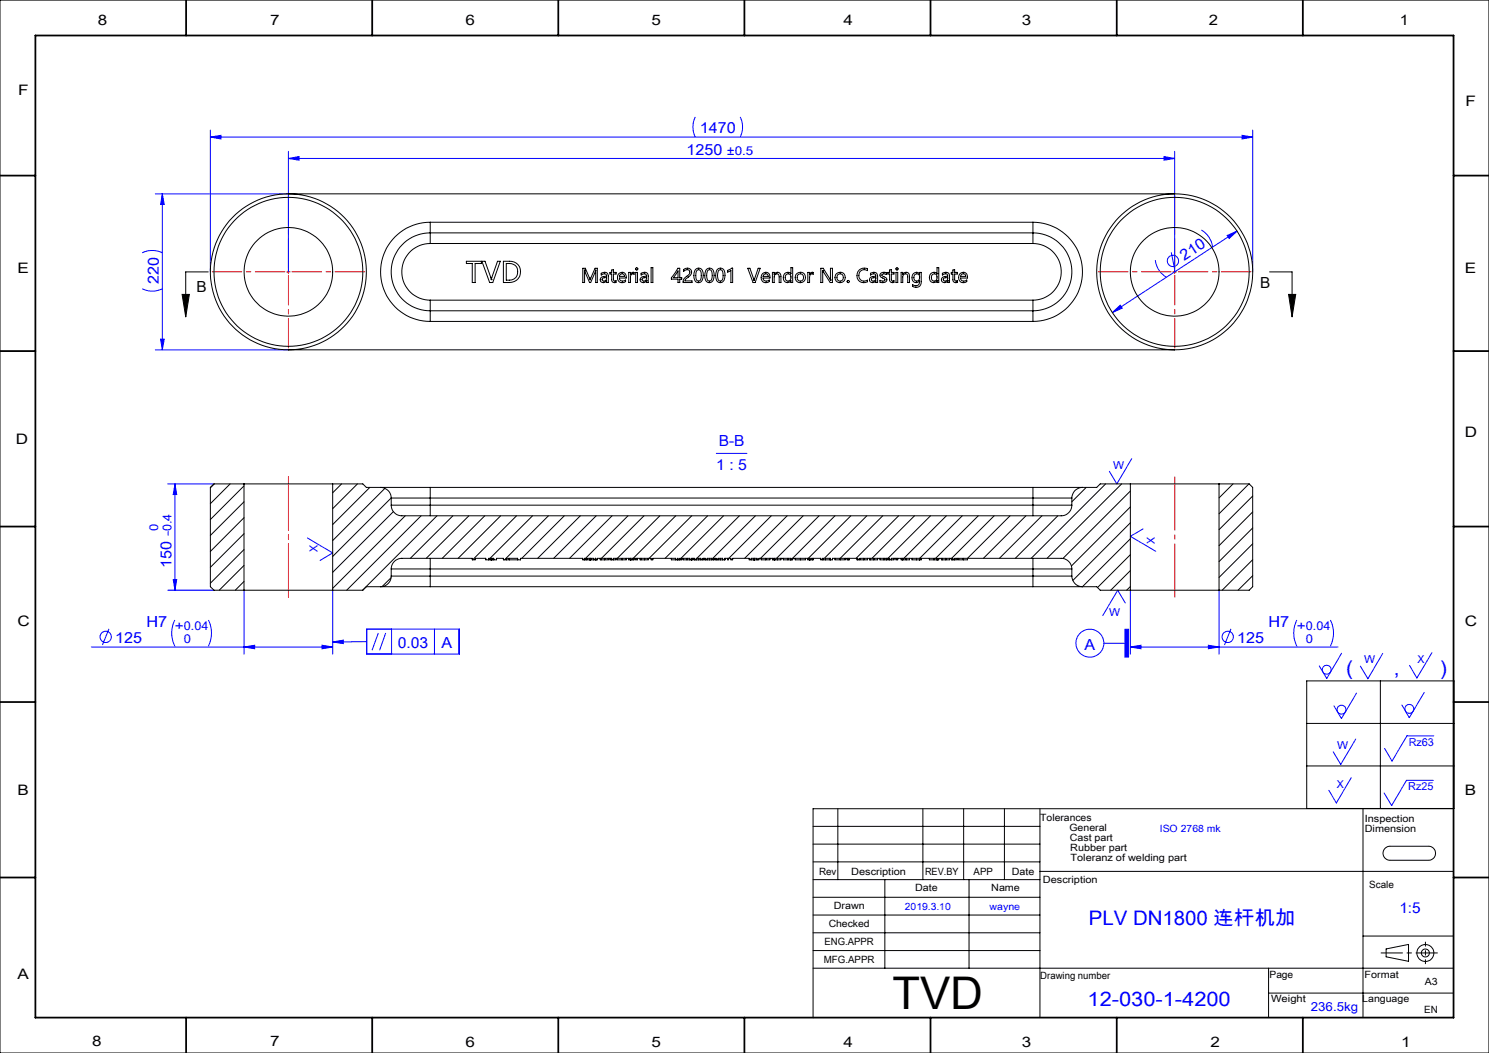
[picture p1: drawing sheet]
<svg xmlns="http://www.w3.org/2000/svg" width="420mm" height="297mm" viewBox="0 0 420 297" stroke-linecap="round" stroke-linejoin="round" font-family="sans-serif">
<g fill="none" stroke="#00f" stroke-width=".28">
<path d="M59.3 36.7v40M59.3 38.7h294M59.3 38.7l3-.5v1zM196.1 33a6.4 6.4 0 0 0 0 5.7M208.8 33a6.4 6.4 0 0 1 0 5.7M350.3 38.2l3 .5-3 .5zM353.3 36.7v40M43.8 54.7h37.6M45.8 54.7l.5 3h-1zM45.8 54.7v44M81.4 44.7l2.9-.5v1zM81.4 42.7v34"/>
<path d="M81.4 44.7h249.9M328.3 44.2l3 .5-3 .5zM331.3 42.7v34M40.1 71.3a6.4 6.4 0 0 1 5.7 0M325.9 73.4a6.6 6.6 0 0 0 3.1 4.8M330.4 71.2l.9 4.8M338.9 64.9a6.4 6.4 0 0 1 3.1 4.8M346.1 66.4l2.8-1.2-2.2 2.1zM348.9 65.2l-35.1 23M40.1 81.5a6.4 6.4 0 0 0 5.7 0M43.8 98.7h37.6M45.3 95.7h1l-.5 3z"/>
<path d="M313.8 88.2l2.2-2.1 .5 .8zM47.3 136.5h13.1M49.4 136.5l.4 3h-.9zM49.4 136.5v30M202 127.9h8.7M319.2 129.4l-4.2 7.1-2.1-3.6M86.7 151.7l7.1 4.3-3.5 2.1M322.4 149.2l-3.6 2.1 7.2 4.2M30.7 177.4l-1.8 4.5M47.3 166.5h13.1M48.9 163.5h.9l-.4 3zM49.3 174.9a8.2 8.2 0 0 0 0 7.4"/>
<path d="M58.8 174.9a8.2 8.2 0 0 1 0 7.4M68.8 166.5v18M93.8 166.5v18M103.4 177.4h26.1v7.1h-26.1zM106.7 178.5l-1.7 4.9M108.8 178.5l-1.7 4.9M110.5 177.4v7.1M122.6 177.4v7.1M317.3 177.5h1v7.8h-1zM317.4 170.1l-2.1-3.6-4.3 7.1M318.8 166.5v18M343.9 166.5v18"/>
<path d="M347.2 177.4l-1.8 4.5M365.8 174.9a8.2 8.2 0 0 0 0 7.4M375.2 174.9a8.2 8.2 0 0 1 0 7.4M25.8 182.5h68M68.8 182.5l3-.5v1zM90.8 182l3 .5-3 .5zM93.8 181.1l3-.6v1zM103.4 181l-9.6 .1M311.4 181.4h5.9M318.8 182.5h58.6M318.8 182.5l3-.5v1zM340.9 182l3 .5-3 .5z"/>
<path d="M378.4 184.3l-4.2 7.1-2.1-3.6M382.6 195.5l-4.2 7.2-2.1-3.6M390 184.3l-4.2 7.1-2.1-3.5M401.7 195.3l-4.2 7.1-2.1-3.5M403.9 184.1l-4.2 7.1-2.1-3.5M381.1 219.4l-4.2 7.1-2.1-3.6M382.4 208.5l-4.2 7.1-2.1-3.5M404.4 207.5h-7.5l-4.3 7.2-2-3.6M404.3 220.1h-7.6l-4.2 7.1-2.1-3.5"/>
<circle cx="330.8" cy="73.6" r="1.58"/>
<circle cx="29.8" cy="179.6" r="1.58"/>
<circle cx="346.3" cy="179.6" r="1.58"/>
<circle cx="307.4" cy="181.4" r="3.9"/>
<circle cx="374.2" cy="188.9" r="1.26"/>
<circle cx="397.5" cy="199.9" r="1.26"/>
<circle cx="378.4" cy="200.2" r="1.25"/>
</g>
<g fill="none" stroke="#000" stroke-width=".28">
<path d="M0 0h420v297h-420zM58.7 76.7h-6.3v12.7M358.1 76.7h6.4v12.7M51.4 83h2l-1 6.4zM363.5 83h2l-1 6.4zM368.6 192h41.5v36h-41.5zM389.4 192v36M368.6 204h41.5M368.6 216h41.5M229.3 233.1h64M229.3 238.1h64M236.3 228.1v20"/>
<path d="M260.3 228.1v20M271.8 228.1v20M283.3 228.1v20M293.3 228.1v58.9M384.5 228.1v58.9M390.8 239.1l1.1-.4h11a1.98 1.98 0 0 1 2 2 1.98 1.98 0 0 1-2 1.9h-10.8a1.98 1.98 0 0 1-1.9-1.3 1.98 1.98 0 0 1 .6-2.2zM410 228.1h-180.7v59M229.3 243.1h64M229.3 248.1h64M229.3 253.1h64M229.3 258.1h64M249.6 248.1v25"/>
<path d="M273.3 248.1v25M293.3 245.8h116.7M229.3 263.1h64M229.3 268.1h64M229.3 273.1h180.7M357.8 273.1v13.9M384.5 264h25.5M391 267.6l6.3-1.2v4.7l-6.3-1.2zM357.8 280.1h52.2"/>
<circle cx="402" cy="268.8" r="1.12"/>
<circle cx="402.1" cy="268.8" r="2.4"/>
</g>
<path d="M80.4 76.7h-20.5M81.4 75.7v-20.5M81.4 77.7v20.5M82.4 76.7h20.5M330.4 76.7h-20.5M331.4 75.7v-20.5M331.4 77.7v20.5M332.4 76.7h20.5" fill="none" stroke="#f00" stroke-width=".28" stroke-dasharray="30.5 1.3 1.3 1.3" stroke-dashoffset="22.1"/>
<path d="M80.9 76.7h.9M81.4 76.2v1M330.8 76.7h1.1M331.3 76.2v1" fill="none" stroke="#f00" stroke-width=".28"/>
<path d="M81.4 134.5v34M331.4 134.5v34" fill="none" stroke="#f00" stroke-width=".28" stroke-dasharray="30.5 1.3 1.3 1.3" stroke-dashoffset="15.4"/>
<path d="M389.6 268.8h15.9" fill="none" stroke="#000" stroke-width=".28" stroke-dasharray="30.5 1.3 1.3 1.3" stroke-dashoffset="24.4"/>
<path d="M402.1 265.7v6.1" fill="none" stroke="#000" stroke-width=".28" stroke-dasharray="30.5 1.3 1.3 1.3" stroke-dashoffset="29.3"/>
<g fill="none" stroke="#000" stroke-width=".5">
<path d="M10 10h400v277h-400zM52.5 0v10M105 0v10M157.5 0v10M210 0v10M262.5 0v10M315 0v10M367.5 0v10M0 49.5h10M410 49.5h10M0 99h10M410 99h10"/>
<path d="M0 148.5h10M410 148.5h10M0 198h10M410 198h10M0 247.5h10M410 247.5h10M52.5 287v10M105 287v10M157.5 287v10M210 287v10M262.5 287v10M315 287v10"/>
<path d="M367.5 287v10"/>
</g>
<path d="M363.5 83h2l-1 6.4zM51.4 83h2l-1 6.4z" fill="#000"/>
<g fill="#00f">
<path d="M93.8 181.1l3-.6v1zM317.3 177.5h1v7.8h-1z"/>
<path d="M59.3 38.7l3-.5v1zM350.3 38.2l3 .5-3 .5zM318.8 182.5l3-.5v1zM340.9 182l3 .5-3 .5zM68.8 182.5l3-.5v1zM90.8 182l3 .5-3 .5z"/>
<path d="M313.8 88.2l2.7-1.3-.5-.8zM346.1 66.4l.6 .9 2.2-2.1z"/>
<path d="M45.8 54.7l.5 3h-1zM45.3 95.7h1l-.5 3zM49.4 136.5l.4 3h-.9zM48.9 163.5h.9l-.4 3z"/>
<path d="M81.4 44.7l2.9-.5v1zM328.3 44.2l3 .5-3 .5z"/>
</g>
<g fill="none" stroke="#000" stroke-width=".28">
<path d="M81.4 54.7a22 22 0 0 0-22.1 22 22 22 0 0 0 22.1 22M81.4 54.7a22 22 0 0 1 21.9 22 22 22 0 0 1-21.9 22M81.4 54.7h249.9M331.3 54.7a22 22 0 0 0-22 22 22 22 0 0 0 22 22M331.3 54.7a22 22 0 0 1 22.1 22 22 22 0 0 1-22.1 22M121.4 62.7a14 14 0 0 0-14 14 14 14 0 0 0 14 14M121.4 62.7v3M121.4 65.7a11 11 0 0 0-11.1 11 11 11 0 0 0 11.1 11M121.4 65.7v3M121.4 68.7a8 8 0 0 0-8.1 8 8 8 0 0 0 8.1 8M121.4 62.7h170M121.4 65.7h170"/>
<path d="M121.4 68.7h170M131.6 73.7h4.2v.6h-1.8v5.4h-.8v-5.4h-1.6zM135.9 73.7h.9l1.8 5.2 1.7-5.2h.8l-2.1 6h-.9zM138.6 78.9h.1M142 73.7a4.7 4.7 0 0 1 4.1 .9 3 3 0 0 1 .5 3.4 3 3 0 0 1-2.9 1.7h-1.7zM142.8 74.3a2.56 2.56 0 0 1 3.2 1.8 2.44 2.44 0 0 1-3.2 2.9zM164.9 76.2v3.5h-.5v-4h.7l1.3 3.2 1.5-3.2h.6v4h-.5l.1-3.5M164.9 76.2l1.4 3.5h.3l1.4-3.5M164.9 76.2h.1M168 76.2h.1M169.6 77.1l1-.3a.93 .93 0 0 1 1 1.1v1.8h-.5v-.5a.92 .92 0 0 1-1.1 .6 .92 .92 0 0 1-.7-1 .92 .92 0 0 1 1-.8l.8-.1a.81 .81 0 0 0-.6-.7 .81 .81 0 0 0-.9 .4zM170 78.5l1.1-.2a.69 .69 0 0 1-.4 .9 .69 .69 0 0 1-.9-.4z"/>
<path d="M171.1 79.2h.1M172.5 76.2l.5-.2v.8h.8v.5h-.8l.1 1.9h.7v.4l-.3 .1a.8 .8 0 0 1-1-.8v-1.6h-.5v-.5h.5zM174.6 77.1a1.24 1.24 0 0 1 1.5-.1 1.24 1.24 0 0 1 .5 1.4h-1.9a1.02 1.02 0 0 0 .7 .9 1.02 1.02 0 0 0 1.1-.3v.4a1.47 1.47 0 0 1-2.1-.2 1.47 1.47 0 0 1 .2-2.1zM174.9 77.5a.7 .7 0 0 1 .8-.2 .7 .7 0 0 1 .5 .7h-1.5zM177.3 76.8h.5v.6l.4-.5h.7v.5l-.7-.1-.4 .6v1.8h-.5zM177.8 77.4h.1M179.3 76.8h.5v2.9h-.5zM180.8 77.1l1-.3a.93 .93 0 0 1 1 1.1v1.8h-.4v-.5a.91 .91 0 0 1-1.1 .6 .91 .91 0 0 1-.7-1 .91 .91 0 0 1 .9-.8l.9-.1a.67 .67 0 0 0-.4-.7 .67 .67 0 0 0-.8 .2l-.4 .2zM181.2 78.5l1.2-.2a.66 .66 0 0 1-.4 .9 .66 .66 0 0 1-.9-.5zM182.4 79.2h.1M183.7 75.5h.4v4.2h-.4zM191.2 75.7h.5v2.6h.6v.4h-.6v1h-.5v-1h-1.8v-.4z"/>
<path d="M191.2 76.4v1.9h-1.3zM192.8 76.1a1.31 1.31 0 0 1 2.1 .1 1.31 1.31 0 0 1-.7 1.9l-.7 .5-.3 .6h2v.5h-2.5l.2-1 1.2-1.1a.85 .85 0 0 0 .4-1.2 .85 .85 0 0 0-1.3-.2l-.4 .3zM196.1 76.1a1.25 1.25 0 0 1 1.5-.4 1.25 1.25 0 0 1 .7 1.3 1.99 1.99 0 0 1-1.3 2.7h-.3a2.59 2.59 0 0 1-.6-3.6zM196.6 76.3a.67 .67 0 0 1 .7-.2 .67 .67 0 0 1 .4 .6v2a.67 .67 0 0 1-.7 .6 .67 .67 0 0 1-.6-.6l-.1-1.5zM199.2 76.1a1.25 1.25 0 0 1 1.4-.4 1.25 1.25 0 0 1 .8 1.3 2.11 2.11 0 0 1-1 2.7h-.7a2.59 2.59 0 0 1-.5-3.6zM199.7 76.3a.67 .67 0 0 1 .7-.2 .67 .67 0 0 1 .4 .6 1.92 1.92 0 0 1-.7 2.6l-.2-.1a2.49 2.49 0 0 1-.2-2.9zM202.3 76.1a1.25 1.25 0 0 1 1.4-.4 1.25 1.25 0 0 1 .8 1.3 2.11 2.11 0 0 1-1 2.7h-.7a2.68 2.68 0 0 1-.5-3.6zM202.7 76.3a.67 .67 0 0 1 .8-.2 .67 .67 0 0 1 .4 .6v2a.67 .67 0 0 1-.7 .6 .67 .67 0 0 1-.7-.6l-.1-1.5zM205.2 76.3l1.5-.7v4.1h-.5v-3.4l-1 .5zM210.9 75.7h.6l1.2 3.4 1.2-3.4h.5l-1.4 4h-.6zM215.1 77.1a1.24 1.24 0 0 1 1.6-.1 1.24 1.24 0 0 1 .5 1.4h-2a1.02 1.02 0 0 0 .7 .9 1.02 1.02 0 0 0 1.1-.3v.4a1.47 1.47 0 0 1-2.1-.2 1.47 1.47 0 0 1 .2-2.1zM215.4 77.5a.7 .7 0 0 1 .8-.2 .7 .7 0 0 1 .5 .7h-1.5z"/>
<path d="M217.9 76.8h.5v.6a1.01 1.01 0 0 1 1.2-.6 1.01 1.01 0 0 1 .7 1.2v1.7h-.5v-1.6a.73 .73 0 0 0-.7-.9 .73 .73 0 0 0-.7 .9v1.6h-.5zM218.4 77.4h.1M221.3 77.1a1.18 1.18 0 0 1 1.8 .1v-1.7h.5v4.2h-.5v-.5a1.24 1.24 0 0 1-1.6 .3 1.24 1.24 0 0 1-.5-1.6zM221.8 77.4a.98 .98 0 0 1 1.3 .5 .98 .98 0 0 1-.5 1.3 1.01 1.01 0 0 1-1.1-.6 1.01 1.01 0 0 1 .3-1.2zM225 77.6a.95 .95 0 0 1 1.4 0 .95 .95 0 0 1-.1 1.4 .95 .95 0 0 1-1.4-.3zM227.9 76.8h.5v.6l.3-.5h.7v.5l-.7-.1a2.53 2.53 0 0 0-.3 2.4h-.5zM228.4 77.4h.1M232.1 76.3l2.1 3.4h.6v-4h-.6l.1 3.3M232.1 76.3v3.4h-.6v-4h.7l2.1 3.3M232.1 76.3h.1M234.3 79h.1M236.2 77.6a.95 .95 0 0 1 1.4 0 .95 .95 0 0 1-.1 1.4 .95 .95 0 0 1-1.4-.3z"/>
<path d="M242.4 76.1a2.22 2.22 0 0 1 2.3-.3v.5a1.59 1.59 0 0 0-2.4 1.4 1.59 1.59 0 0 0 2.4 1.3v.5a2.04 2.04 0 0 1-2.7-.7 2.04 2.04 0 0 1 .4-2.7zM245.5 77.1l1-.3a.94 .94 0 0 1 1 1.1v1.8h-.4l-.1-.5a.92 .92 0 0 1-1.1 .6 .92 .92 0 0 1-.7-1 .92 .92 0 0 1 1-.8l.9-.1a.81 .81 0 0 0-.7-.7 .81 .81 0 0 0-.9 .4zM245.9 78.5l1.2-.2a.69 .69 0 0 1-.4 .9 .69 .69 0 0 1-.9-.4zM247 79.2h.1M248.4 77.1l.6-.3h.7l.3 .1v.5a.78 .78 0 0 0-1.3 .2l.6 .5a.86 .86 0 0 1 .8 1 .86 .86 0 0 1-1.1 .6l-.8-.1v-.5l.8 .2a.39 .39 0 0 0 .5-.2 .39 .39 0 0 0-.1-.5l-.7-.3a.7 .7 0 0 1-.3-1.2zM250.9 76.2l.5-.2v.8h.8v.5h-.8l.1 1.9h.7v.4l-.3 .1a.8 .8 0 0 1-1-.8v-1.6h-.5v-.5h.5zM252.7 76.8h.5v2.9h-.5zM254.2 76.8h.4l.1 .6a.99 .99 0 0 1 1.2-.6 .99 .99 0 0 1 .6 1.2v1.7h-.5v-1.6a.73 .73 0 0 0-.7-.9 .73 .73 0 0 0-.7 .9v1.6h-.4zM254.6 77.4h.1M257.6 77.2a1.09 1.09 0 0 1 1.8 .1v-.5h.5v2.6a1.51 1.51 0 0 1-.8 1.5 1.51 1.51 0 0 1-1.7-.1v-.5a1.15 1.15 0 0 0 1.5 .2 1.15 1.15 0 0 0 .5-1.3 1.21 1.21 0 0 1-1.7 .3 1.21 1.21 0 0 1-.4-1.6zM258.1 77.4a.98 .98 0 0 1 1.3 .5 .98 .98 0 0 1-.5 1.3 1 1 0 0 1-1.1-.5 1 1 0 0 1 .3-1.3zM263 77.4a.88 .88 0 0 1 1.2 .1 .88 .88 0 0 1 .1 1.2 .86 .86 0 0 1-1.2 .5 .86 .86 0 0 1-.4-1.2z"/>
<path d="M264.3 79.2h.1M264.3 77.2a1.38 1.38 0 0 0-2.2 .8 1.38 1.38 0 0 0 1.7 1.6l.5-.4M264.3 77.2h.1M264.3 77.2v-1.7h.5v4.2h-.5v-.5M265.8 77.1l1-.3a.93 .93 0 0 1 1 1.1v1.8h-.5v-.5a.91 .91 0 0 1-1 .6 .91 .91 0 0 1-.7-1 .91 .91 0 0 1 .9-.8l.8-.1a.67 .67 0 0 0-.3-.7 .67 .67 0 0 0-.8 .2l-.4 .2zM266.2 78.5l1.1-.2a.69 .69 0 0 1-.3 .9 .69 .69 0 0 1-.9-.4zM267.3 79.2h.1M268.8 76.2l.5-.2v.8h.7v.5h-.7l.1 1.9h.6v.4l-.2 .1a.8 .8 0 0 1-1-.8v-1.6h-.5v-.5h.5zM270.8 77.1a1.26 1.26 0 0 1 1.6-.1 1.26 1.26 0 0 1 .5 1.4h-2a1.02 1.02 0 0 0 .7 .9 1.02 1.02 0 0 0 1.1-.3v.4a1.47 1.47 0 0 1-2.1-.2 1.47 1.47 0 0 1 .2-2.1zM271.1 77.5a.7 .7 0 0 1 .9-.2 .7 .7 0 0 1 .4 .7h-1.5zM291.4 62.7a14 14 0 0 1 13.9 14 14 14 0 0 1-13.9 14M291.4 62.7v3"/>
<path d="M291.4 65.7a11 11 0 0 1 10.9 11 11 11 0 0 1-10.9 11M291.4 68.7a8 8 0 0 1 7.9 8 8 8 0 0 1-7.9 8M291.4 65.7v3M81.4 98.7h249.9M121.4 87.7v3M121.4 84.7v3M121.4 90.7h170M121.4 87.7h170M121.4 84.7h170M291.4 87.7v3M291.4 84.7v3M60.4 136.5l-1.1 1.1"/>
<path d="M64.9 136.5l-5.6 5.6M68.8 137.1l-9.5 9.4M68.8 136.5h25M68.8 136.5h-8.4l-1.1 1v28l1.1 1h8.4M68.8 136.5v30M93.8 136.5h8.5l1 1h4.1M93.8 136.5v30M96.3 136.5l-2.5 2.5M100.8 136.5l-7 7M104.3 137.5l-10.5 10.5M107.4 137.5a3 3 0 0 1 2.9 3M107.4 137.5h14"/>
<path d="M108.5 137.8l-14.7 14.7M121.4 137.5v3M121.4 137.5h170M291.4 137.5v3M291.4 137.5h13.9M305.3 137.5a3 3 0 0 0-3 3M306.4 137.5l-4.1 4M311.9 136.5l-21 21M316.4 136.5l-21.1 21M318.8 136.5h25.1M318.8 138.5l-19 19M318.8 136.5h-8.5l-.9 1h-4.1"/>
<path d="M318.8 136.5v30M343.9 136.5h8.5l.9 1v28l-.9 1h-8.5M343.9 136.5v30M347.8 136.5l-3.9 3.9M352.3 136.5l-8.4 8.4M353.3 139.9l-9.4 9.5M68.8 141.5l-9.5 9.5M68.8 146l-9.5 9.5M68.8 150.5l-9.5 9.5M68.8 155l-9.5 9.5M68.8 159.5l-7 7M110.3 142.5a3 3 0 0 0 3 3h186a3 3 0 0 0 3-3"/>
<path d="M110.3 140.5h11.1M110.3 142.5h11.1M110.3 140.5v2M110.3 140.4l-16.5 16.5M110.9 144.3l-17.1 17.1M114.3 145.5l-20.5 20.4M118.8 145.5l-21 21M121.4 142.5v3M121.4 157.5v3M121.4 140.5v2M121.4 142.5h170M121.4 140.5h170"/>
<path d="M123.3 145.5l-21 21M127.7 145.5l-12 12M132.3 145.5l-12.1 12M136.7 145.5l-12 12M137.9 157.9v-.4h1.4v.4M137.9 157.8l-.1 .1M138.5 157.9h-1.5v-.4h-3v.4h-.8v-.4h-19.9a3 3 0 0 0-3 3M138.5 157.9h.1M138.5 157.5v.4M138.6 157.9h.1M138.6 157.5v.4M138.7 157.9h1.4v-.4h1.9v.4h1.7"/>
<path d="M138.7 157.5v.4M141.2 145.5l-12 12M142.8 157.9v-.4h3.2v.4M143.7 157.9h2.3M143.7 157.5v.4M145.7 145.5l-12.4 12.4M146 157.9h.8M146.8 157.9v-.4h17.6v.4h.5l.1-.4v.4h1.3M146.8 157.8v.1M150.2 145.5l-12 12M154.7 145.5l-12.4 12.4M159.2 145.5l-12 12"/>
<path d="M163.7 145.5l-12 12M164.9 157.7l-.2 .2M165.5 157.9v-.4h1.9v.4M166.3 157.9h.1M166.3 157.5v.4M166.4 157.9h.1M166.4 157.5v.4M166.5 157.9h.2M166.5 157.5v.4M166.7 157.9h1.2v-.4l.1 .4M166.7 157.5v.4M168 157.9h.1"/>
<path d="M168 157.9h.5v-.4h4v.4M168.2 145.5l-12 12M169.3 157.5v.4h.2M169.6 157.5v.4h1M170.6 157.5v.4M171.6 157.5v.4h-1M172 157.5v.4h1.8v-.4M172.6 145.5l-11.9 12M173 157.9v-.4h10.7v.4h.4v-.4h6.5v.4M174.2 157.5v.4h1.3M175.5 157.5v.4M176.6 157.5v.4h-1.1"/>
<path d="M177.1 145.5l-12.1 12.1M177.3 157.5v.4h.5M177.8 157.9h.8M177.8 157.9h.1M177.8 157.5v.4M178.6 157.5v.4M178.9 157.5v.4h-.3M179.3 157.5v.4h.5v-.4M180.6 157.5v.4h.2M180.8 157.5v.4h1M181.6 145.5l-11.9 12M181.8 157.5v.4"/>
<path d="M182.8 157.5v.4h-1M186.1 145.5l-12 12M189.4 157.5v.4h1.2M190.6 145.5l-12 12M191.1 157.9v-.4l.1 .4M191.7 157.9v-.4h2.9v.4M192.3 157.5v.4h-1.7M192.7 157.5v.4h1.1M193.8 157.9h.8M193.8 157.5v.4M195.1 157.9h.1M195.1 157.9v-.4h.8v.4"/>
<path d="M195.1 145.5l-12 12M195.2 157.5v.4h-.6M195.7 157.5l.2 .4M195.9 157.9h.5M196.4 157.9h.7M196.4 157.9v-.4h1.3v.4M196.4 157.7l-.2 .2M197.1 157.9h.6M197.1 157.5v.4M197.7 157.9h.6M198.3 157.9v-.4h.6v.4M198.4 157.5l-.1 .4"/>
<path d="M198.8 157.5l.1 .4M198.9 157.9h.6M199.5 157.9h.6M199.5 157.9v-.4h1.3v.4M199.6 145.5l-12 12M200.1 157.9h.7M200.1 157.5v.4M200.8 157.9h.5M201.3 157.9v-.4h.7v.4M201.4 157.5l-.1 .4M201.9 157.5l.1 .4M202 157.9h.5"/>
<path d="M202.5 157.9h.7M202.5 157.9v-.4h1.3v.4M203.2 157.9h.6M203.2 157.5v.4M203.8 157.9h.6M204.1 145.5l-12 12M204.4 157.9v-.4h.8v.4h.3v-.4h.7v.4h.5v-.4h4.6v.4h1.4M204.5 157.5l-.1 .4M205.5 157.6l-.3 .2M208.6 145.5l-12 12M211.9 157.9v-.4h1.6v.4M212.6 157.5v.4"/>
<path d="M212.7 157.5v.4M212.7 157.9h.1M212.8 157.5v.4M213.1 145.5l-12.3 12.3M214.7 157.5v.4h1.3M216 157.5v.4M217.2 157.5v.4h-1.2M217.6 145.5l-12 12M217.9 157.5v.4h.5M218.4 157.9h.9M218.4 157.9h.1M218.4 157.5v.4"/>
<path d="M219.3 157.5v.4M220.3 157.5v.4h-1M220.9 157.5v.4h1.3M222 145.5l-12 12M222.2 157.9h.9M222.2 157.5v.4M223.1 157.9h.5v-.4h7.9v.4h.6v-.4h.2v.4h1.8M223.1 157.5v.4M224.3 157.5v.4h1.5M225.8 157.5v.4M226.6 145.5l-12.1 12M227.2 157.5v.4h-1.4"/>
<path d="M227.9 157.5v.4h.5M228.4 157.9h.7M228.4 157.9h.1M228.4 157.5v.4M229.1 157.5v.4M229.4 157.5v.4h-.3M231 145.5l-12 12M232.8 157.9v-.4h1.4v.4M234.1 157.9h.2M234.1 157.5v.4M234.2 157.9h.6v-.4h7.2v.4M235.5 157.5v.4h1.5"/>
<path d="M235.5 145.5l-12.4 12.4v-.4h-9v.4h-1.3M238.4 157.5v.4h-1.4M238.9 157.5v.4h.4M239.3 157.5v.4M239.6 157.5v.4h-.3M240 145.5l-12 12M241.7 157.5v.4h.3M242 157.9h.5v-.4h8.4v.4M242.6 157.9h1.1M243.7 157.5v.4M244.5 145.5l-12.2 12.2M244.7 157.5v.4h-1"/>
<path d="M245.3 157.5v.4h.2M245.5 157.5v.4h1M246.5 157.5v.4M247.5 157.5v.4h-1M248.2 157.5v.4h1.1M249 145.5l-12 12v.4M249.3 157.5v.4M250 157.5v.4h-.7M250.2 157.5l-.1 .4M250.4 157.5v.4h1.8v-.4M251.4 157.9v-.4h12.9v.4M252.7 157.5v.4h.5v-.4"/>
<path d="M253.5 145.5l-12 12M254.2 157.5v.4h.5M254.6 157.5v.4M254.7 157.9h.9M255.6 157.5v.4M256.5 157.5v.4h-.9M257.2 157.5v.4h1.3M258 145.5l-12 12M258.5 157.9h.9M258.5 157.5v.4M259.4 157.5v.4M259.9 157.5v.4h-.5"/>
<path d="M262.1 157.5v.4h1.4M262.5 145.5l-12 12M263.5 157.9h.8M263.5 157.5v.4M264.3 157.9h.1M264.3 157.9h.5v-.4h4v.4M265.5 157.5v.4h.2M265.8 157.5v.4h1M266.8 157.5v.4M266.9 145.5l-11.9 12M267.8 157.5v.4h-1M268.3 157.5v.4h1.7v-.4"/>
<path d="M269.3 157.9v-.4h30a3 3 0 0 1 3 3M270.4 157.5v.4h1.3M271.4 145.5l-12 12v.4M271.7 157.5v.4M275.9 145.5l-12 12M280.4 145.5l-12 12M284.9 145.5l-12 12v.4h-1.2M289.4 145.5l-12 12M291.4 140.5h10.9M291.4 142.5h10.9M291.4 142.5v3M291.4 157.5v3"/>
<path d="M291.4 140.5v2M293.9 145.5l-12 12M298.4 145.5l-12 12M302.3 140.5v2M318.8 143l-16.6 16.6M318.8 147.5l-16.2 16.2M318.8 152l-13.5 13.5M318.8 156.5l-9.2 9.2M353.3 144.4l-9.4 9.5M353.3 148.9l-9.4 9.5M353.3 153.4l-9.4 9.5M353.3 157.9l-8.6 8.6"/>
<path d="M68.8 164l-2.4 2.5M68.8 166.5h25M93.8 166.5h8.5M103.3 165.5h4.1M107.4 165.5h14M110.3 162.9l-2.5 2.5M110.3 162.5a3 3 0 0 1-2.9 3M110.3 160.5h11.1M110.3 162.5h11.1M110.3 160.5v2M121.4 162.5v3M121.4 165.5h170"/>
<path d="M121.4 160.5v2M121.4 160.5h170M121.4 162.5h170M291.4 160.5h10.9M291.4 162.5h10.9M291.4 165.5h13.9M291.4 162.5v3M291.4 160.5v2M302.3 162.5a3 3 0 0 0 3 3M302.3 160.5v2M305.3 165.5h4.1l.9 1h8.5M318.8 166.5h25.1"/>
<path d="M318.8 160.9l-5.5 5.6M318.8 165.4l-1 1.1M353.3 162.4l-4.1 4.1"/>
<circle cx="81.3" cy="76.7" r="21"/>
<circle cx="81.3" cy="76.7" r="12.5"/>
<circle cx="179.6" cy="75.8" r=".32"/>
<circle cx="225.8" cy="78.2" r="1.48"/>
<circle cx="237" cy="78.2" r="1.48"/>
<circle cx="239.3" cy="79.4" r=".32"/>
<circle cx="253" cy="75.8" r=".32"/>
<circle cx="331.3" cy="76.7" r="21"/>
<circle cx="331.3" cy="76.7" r="12.5"/>
</g>
<text font-size="12.7" x="251.7" y="284.5">TVD</text>
<g font-size="5.6" fill="#00f">
<text x="379.7" y="190.3">(</text>
<text x="393.2" y="190.3">,</text>
<text x="406.3" y="190.3">)</text>
<text x="307.1" y="260.8">PLV DN1800 连杆机加</text>
<text x="306.8" y="283.6">12-030-1-4200</text>
</g>
<g font-size="4.3" fill="#00f">
<text x="197.4" y="37.6">1470</text>
<text x="193.6" y="43.6">1250</text>
<text x="334" y="73.6" transform="rotate(-33 334 73.6)">210</text>
<text x="44.8" y="80.2" transform="rotate(-90 44.8 80.2)">220</text>
<text x="202.7" y="125.7">B-B</text>
<text x="202" y="132.6">1 : 5</text>
<text x="48.3" y="160.1" transform="rotate(-90 48.3 160.1)">150</text>
<text x="41.3" y="176.8">H7</text>
<text x="357.8" y="176.8">H7</text>
<text x="32.5" y="181.4">125</text>
<text x="112.2" y="182.8">0.03</text>
<text x="124.5" y="182.8">A</text>
<text x="305.9" y="183.2">A</text>
<text x="349" y="181.4">125</text>
</g>
<g font-size="4.3">
<text x="55.4" y="82.2">B</text>
<text x="355.4" y="81.4">B</text>
</g>
<text font-size="4.2" fill="#00f" x="394.7" y="257.4">1:5</text>
<g font-size="4.1">
<text x="27.6" y="7">8</text>
<text x="76.2" y="7">7</text>
<text x="131.3" y="7">6</text>
<text x="183.8" y="7">5</text>
<text x="237.9" y="7">4</text>
<text x="288.3" y="7">3</text>
<text x="340.9" y="7">2</text>
<text x="394.8" y="7">1</text>
<text x="5.1" y="26.7">F</text>
<text x="413.4" y="30">F</text>
<text x="4.9" y="77">E</text>
<text x="413.2" y="77">E</text>
<text x="4.4" y="125.3">D</text>
<text x="413.2" y="123.3">D</text>
<text x="4.9" y="176.5">C</text>
<text x="413.2" y="176.5">C</text>
<text x="4.9" y="224.3">B</text>
<text x="413.2" y="224.3">B</text>
<text x="4.9" y="276.1">A</text>
<text x="26" y="295.1">8</text>
<text x="76.2" y="295.1">7</text>
<text x="131.3" y="295.3">6</text>
<text x="183.8" y="295.3">5</text>
<text x="237.9" y="295.3">4</text>
<text x="288.3" y="295.3">3</text>
<text x="341.5" y="295.3">2</text>
<text x="395.2" y="295.3">1</text>
</g>
<text font-size="3.5" fill="#00f" x="369.8" y="285.1">236.5kg</text>
<g font-size="3.4" fill="#00f">
<text x="205" y="43.6">±0.5</text>
<text x="44.6" y="149.7" transform="rotate(-90 44.6 149.7)">0</text>
<text x="48.3" y="151.2" transform="rotate(-90 48.3 151.2)">-0.4</text>
<text x="49.3" y="177.7">+0.04</text>
<text x="365.8" y="177.7">+0.04</text>
<text x="51.9" y="181.4">0</text>
<text x="368.4" y="181.4">0</text>
</g>
<g font-size="3.1" fill="#00f">
<text x="314" y="132.2">W</text>
<text x="89.6" y="155.8" transform="rotate(-90 89.6 155.8)">X</text>
<text x="325.7" y="153.4" transform="rotate(-90 325.7 153.4)">X</text>
<text x="312.9" y="173.7">W</text>
<text x="384.8" y="187.1">W</text>
<text x="399.9" y="186.9">X</text>
<text x="377.2" y="211.3">W</text>
<text x="397.4" y="210.4">Rz63</text>
<text x="377.1" y="222.2">X</text>
<text x="397.2" y="222.9">Rz25</text>
</g>
<g font-size="2.8">
<text x="293.4" y="231.6">Tolerances</text>
<text x="385" y="231.9">Inspection</text>
<text x="301.7" y="234.4">General</text>
<text x="301.8" y="237.2">Cast part</text>
<text x="385" y="234.7">Dimension</text>
<text x="301.9" y="240">Rubber part</text>
<text x="302" y="242.9">Toleranz of welding part</text>
<text x="231" y="246.9">Rev</text>
<text x="240.1" y="246.9">Description</text>
<text x="258.1" y="251.3">Date</text>
<text x="260.9" y="246.9">REV.BY</text>
<text x="274.6" y="246.9">APP</text>
<text x="279.6" y="251.3">Name</text>
<text x="285.4" y="246.9">Date</text>
<text x="294.2" y="249.2">Description</text>
<text x="386.2" y="250.4">Scale</text>
<text x="235.2" y="256.3">Drawn</text>
<text x="233.7" y="261.4">Checked</text>
<text x="232.6" y="266.7">ENG.APPR</text>
<text x="232.4" y="271.6">MFG.APPR</text>
<text x="358.1" y="275.8">Page</text>
<text x="384.9" y="275.8">Format</text>
<text x="293.4" y="276.3">Drawing number</text>
<text x="401.9" y="277.7">A3</text>
<text x="358.5" y="282.7">Weight</text>
<text x="384.3" y="282.7">Language</text>
<text x="401.7" y="285.7">EN</text>
</g>
<g font-size="2.8" fill="#00f">
<text x="327.1" y="234.8">ISO 2768 mk</text>
<text x="255.2" y="256.7">2019.3.10</text>
<text x="279.1" y="256.7">wayne</text>
</g>
</svg>
